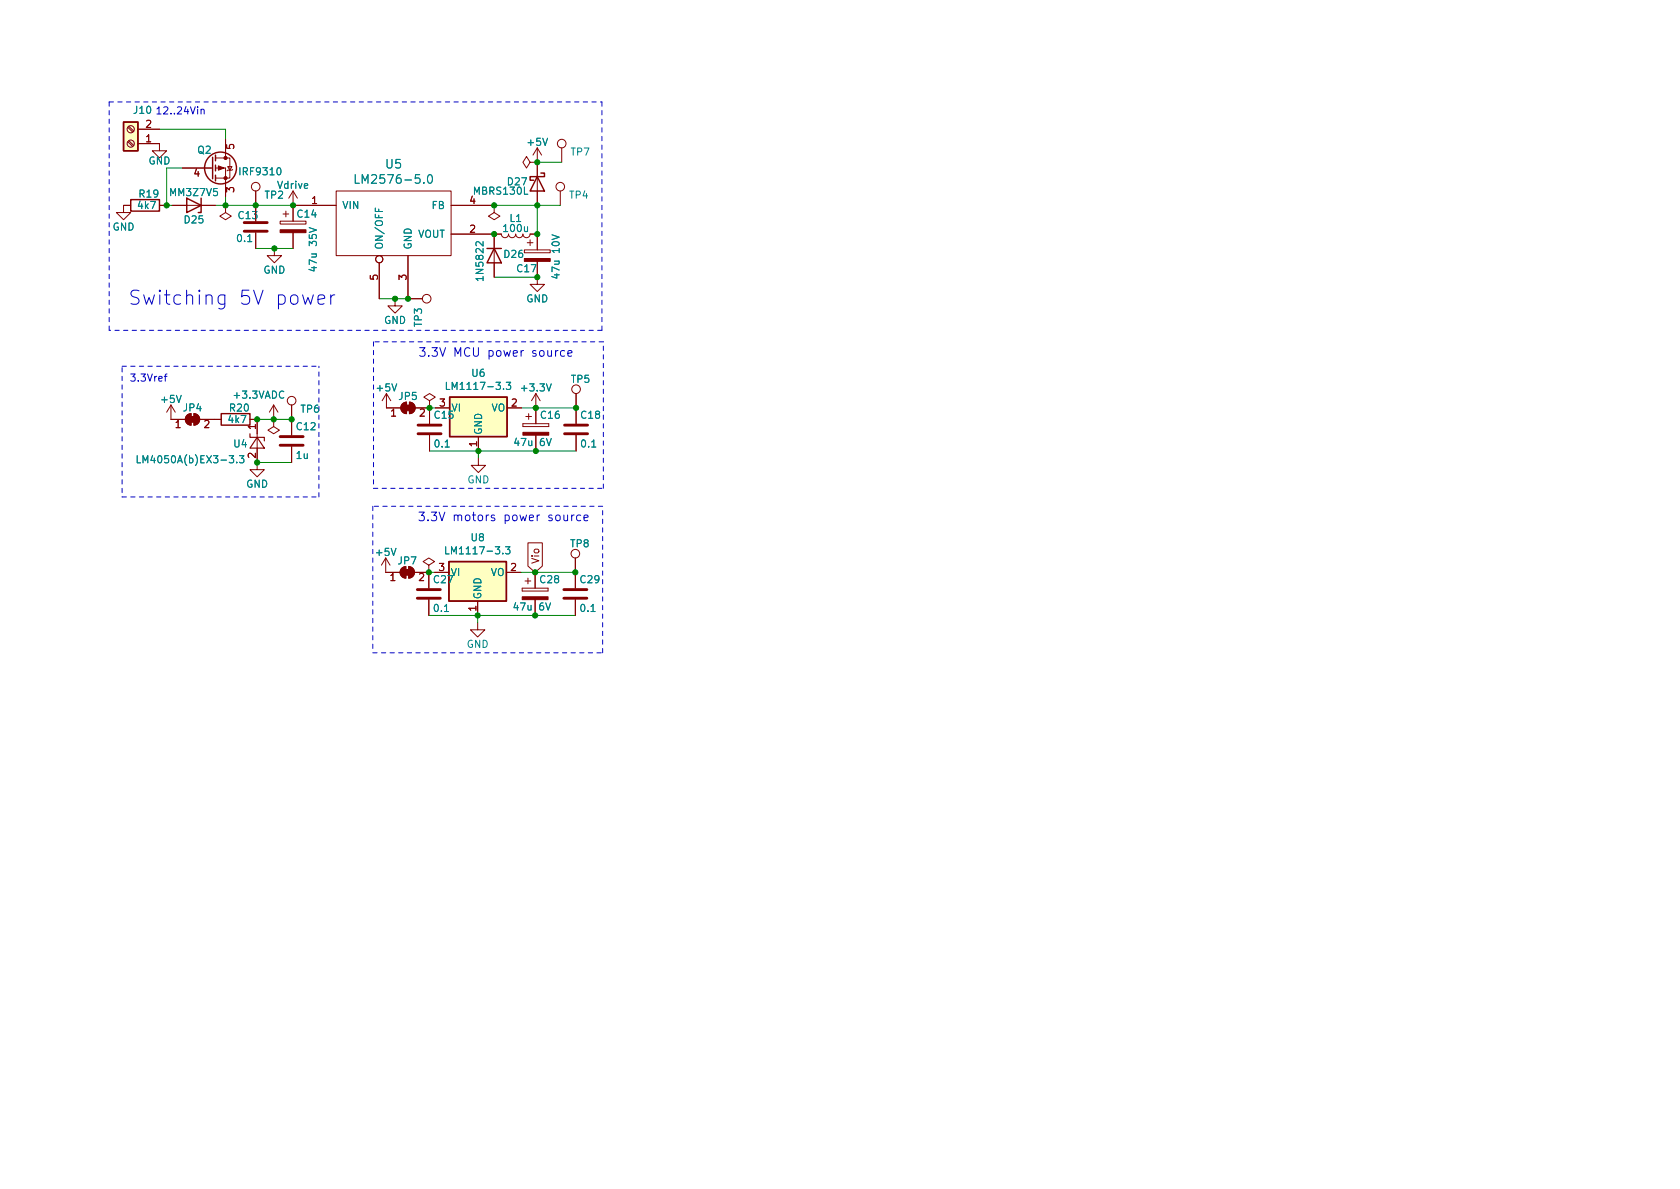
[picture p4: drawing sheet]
<svg xmlns="http://www.w3.org/2000/svg" width="297mm" height="210mm" viewBox="0 0 297 210" stroke-linecap="round" stroke-linejoin="round" font-family="sans-serif">
<g fill="none" stroke="#840000" stroke-width=".18">
<path d="M22.6 22.5l.9 .9M22.6 25.1l.9 .8M22.8 22.3l.8 .9M22.8 24.9l.8 .8M23.1 36.3h-1.3v1.3h1.3l-1.3 1.3-1.2-1.3h1.2M24.4 25.4h3.8v1.3h1.3l-1.3 1.2-1.3-1.2h1.3M24.4 22.9h3.8M28.2 36.3h1.3M30.5 36.3h7.6M32.3 29.7h5M37.4 29.7h.2M38.1 29.7h1.8v5.1"/>
<path d="M38.1 27.9h1.8M39.9 27.9h.7v3.6h-2.5M39.9 36.3v1.3l1 .6-1 .7-1-.7 1-.6M39.9 36.3h.1M39.9 24.6v3.3M40.3 29.5h.7l-.4 .6zM41.1 30l-.1 .1h-.7l-.2 .1M45.2 33.8v5.3M49.5 39.1h4.6v.5h-4.6zM50 37.8h1.1M50.5 37.3v1M51.8 36.3h7.6"/>
<path d="M51.8 33.8l-.7 1.2M51.8 33.8v5.3M51.8 33.8l.8 1.2M59.4 33.8h20.4v11.4h-20.4zM79.8 36.3h7.6M87.4 36.3v1.3l1 .6-1 .7-1-.7 1-.6M87.4 36.3h.1M93.7 28.7l-.6-1-.6 1 .6 1 .6-1h1.3M95 28.7h.1M95 26.2l-.8 1.2M95 26.2v10.1M95 26.2l.8 1.2"/>
<path d="M99.1 33.8v2.5M99.3 26.2v2.5M45.2 41.1v2.8M48.5 43.9v1.3h1.3l-1.3 1.3-1.3-1.3h1.3M51.8 41.1v2.8M67.1 46.5v6.3M69.8 52.8v1.3h1.3l-1.3 1.3-1.2-1.3h1.2M72.1 45.2v7.6h2.6M79.8 41.4h8.8a.64 .64 0 0 0 .7 .6 .64 .64 0 0 0 .6-.6 .64 .64 0 0 0 .7 .6 .64 .64 0 0 0 .6-.6 .64 .64 0 0 0 .6 .6 .64 .64 0 0 0 .7-.6 .64 .64 0 0 0 .6 .6 .64 .64 0 0 0 .6-.6h1.3v2.8M87.4 41.4v7.6M92.7 44.2h4.6v.5h-4.6zM93.2 42.9h1"/>
<path d="M93.7 42.4v1M95 46.2v4.1h1.3l-1.3 1.3-1.3-1.3h1.3M30.2 71.6v2.6h2.6M30.2 71.6l-.7 1.3M30.2 71.6l.8 1.3M33.1 73.4l.7-.3v2.1a1.02 1.02 0 0 1-1-.6 1.02 1.02 0 0 1 .3-1.2zM34.3 73.1a1.02 1.02 0 0 1 1 1.1 1.02 1.02 0 0 1-1 1zM35.3 74.2h3.8M44.2 74.2h1.3v8.9h1.2l-1.2 1.2-1.3-1.2h1.3M48.4 74.2v1.2l1 .7-1 .6-1-.6 1-.7M48.4 74.2h.1M48.4 71.6l.7 1.3"/>
<path d="M48.4 71.6v2.6M48.4 71.6l-.8 1.3M51.6 71.6v5.4M51.6 79v2.8M68.3 69.6v2.5h2.6M68.3 69.6l-.7 1.3M68.3 69.6l.8 1.3M71.2 71.4l.7-.3v2a1.02 1.02 0 0 1-1-.6 1.02 1.02 0 0 1 .3-1.1zM72.4 71.1a1.02 1.02 0 0 1 1 1 1.02 1.02 0 0 1-1 1zM73.4 72.1h2.5M75.9 70.9l1.1-.7-1.1-.6-1 .6 1 .7v1.2M75.9 72.1h.1"/>
<path d="M75.9 72.1v2.8M75.9 77v2.8M84.6 77.2v2.6M89.7 72.1h2.5M92.5 74.9v.5zM92.5 75.4h4.5zM92.5 74.9h4.5zM93 73.7h1M93.5 73.1v1.1M94.7 69.6l-.7 1.3M94.7 69.6v5.3M94.7 77v2.8"/>
<path d="M94.7 69.6l.8 1.3M97 74.9v.5zM101.9 69.6v5.3M101.9 77v2.8M68.2 98.7v2.5h2.5M68.2 98.7l-.8 1.2M68.2 98.7l.8 1.2M75.8 99.9l1-.6-1-.6-1 .6 1 .6v1.3M84.6 81v1.3h1.3l-1.3 1.3-1.3-1.3h1.3M93.3 96h2.6v4.1l-1.3 1.1-1.3-1.1zM101.7 98.7v5.3M71 100.5l.8-.3v2a1.02 1.02 0 0 1-1-.6 1.02 1.02 0 0 1 .2-1.1z"/>
<path d="M72.3 100.2a1.02 1.02 0 0 1 1 1 1.02 1.02 0 0 1-1 1zM73.3 101.2h2.5M75.8 101.2h.1M75.8 101.2v2.8M75.8 106v2.8M84.5 110.1v1.3h1.2l-1.2 1.2-1.3-1.2h1.3M84.5 106.3v2.5M89.5 101.2h2.6M92.3 104v.5zM92.3 104.5h4.6zM92.3 104h4.6zM92.8 102.7h1.1"/>
<path d="M93.3 102.2v1M94.6 101.2v2.8M94.6 106v2.8M96.9 104v.5zM101.7 106v2.8"/>
<circle cx="23.1" cy="25.4" r=".63"/>
<circle cx="23.1" cy="22.9" r=".63"/>
<circle cx="45.2" cy="33" r=".76"/>
<circle cx="99.1" cy="33" r=".76"/>
<circle cx="99.3" cy="25.4" r=".76"/>
<circle cx="67.1" cy="45.8" r=".63"/>
<circle cx="75.4" cy="52.8" r=".76"/>
<circle cx="51.6" cy="70.9" r=".76"/>
<circle cx="101.9" cy="68.8" r=".76"/>
<circle cx="101.7" cy="97.9" r=".76"/>
</g>
<g fill="#840000" stroke="#840000" stroke-width=".18">
<path d="M92.3 105.5h4.6v.5h-4.6z"/>
<path d="M71.5 100.7h1v1h-1z"/>
<path d="M71 100.5l.8-.3v2a1.02 1.02 0 0 1-1-.6 1.02 1.02 0 0 1 .2-1.1z"/>
<path d="M72.3 100.2a1.02 1.02 0 0 1 1 1 1.02 1.02 0 0 1-1 1z"/>
<path d="M92.5 76.4h4.5v.6h-4.5z"/>
<path d="M38.6 29.3l1 .4-1 .4z"/>
<path d="M49.5 40.6h4.6v.5h-4.6z"/>
<path d="M92.7 45.7h4.6v.5h-4.6z"/>
<path d="M71.6 71.6h1v1h-1z"/>
<path d="M71.2 71.4l.7-.3v2a1.02 1.02 0 0 1-1-.6 1.02 1.02 0 0 1 .3-1.1z"/>
<path d="M72.4 71.1a1.02 1.02 0 0 1 1 1 1.02 1.02 0 0 1-1 1z"/>
<path d="M33.5 73.7h1v1h-1z"/>
<path d="M33.1 73.4l.7-.3v2.1a1.02 1.02 0 0 1-1-.6 1.02 1.02 0 0 1 .3-1.2z"/>
<path d="M34.3 73.1a1.02 1.02 0 0 1 1 1.1 1.02 1.02 0 0 1-1 1z"/>
<circle cx="39.9" cy="31.5" r=".28"/>
<circle cx="39.9" cy="27.9" r=".28"/>
</g>
<path d="M43.2 39.4h4M43.2 40.9h4M49.5 78.7h4.1M49.5 77.2h4.1M73.9 76.7h4.1M73.9 75.2h4.1M99.8 76.7h4.1M99.8 75.2h4.1M73.8 105.8h4.1M73.8 104.3h4.1M99.7 105.8h4.1M99.7 104.3h4.1" fill="none" stroke="#840000" stroke-width=".51"/>
<path d="M44.2 76.7v.6h2.5v.7M45.5 77.3l1.2 1.9h-2.5z" fill="none" stroke="#840000" stroke-width=".2"/>
<path d="M62.8 30.9v1.5h.7M66.4 36.8v.6h1.2M75.7 31l.2-.1a.83 .83 0 0 1 .6 .6 .83 .83 0 0 1-.3 .8l-.1 .1a.82 .82 0 0 1-.4-1.4zM54.7 40.3l1.2 .4-1.2 .4M97.6 41.5l1.3 .4-1.3 .5M78.9 67.6v1.3h.6M89.5 67.6h.8l-.4 .5 .3 .1v.5l-.1 .2-.6-.2M24.3 80.6v1.2h.6M42.3 80.6h.8l-.4 .5 .4 .1v.5l-.2 .1-.6-.1M78.8 96.7v1.3h.6M89.4 96.7h.8l-.5 .5 .4 .1v.5l-.2 .2-.5-.2" fill="none" stroke="#008484" stroke-width=".18"/>
<g fill="none" stroke="#840000" stroke-width=".25">
<path d="M21.8 21.6h2.6v5.1h-2.6zM23.1 35.3h5.1v2h-5.1zM33 35l2.6 1.3-2.6 1.3zM35.6 35v2.6h-.5M37.6 27.8v3.8M38.1 27.4v1M38.1 29.2v1M38.1 31v1M95 31.2l1.3 2.6h-2.6zM95.6 30.6h.7v.6h-2.6v.7h.7M86.1 43.9h2.5M87.4 43.9l1.2 2.6h-2.5z"/>
<path d="M39.1 73.1h5.1v2.1h-5.1zM79.5 70.2h10.2v7h-10.2zM79.4 99.3h10.1v7h-10.1z"/>
<circle cx="39" cy="29.7" r="2.82"/>
</g>
<g fill="#ffffc2" stroke="#ffffc2" stroke-width=".18">
<path d="M21.8 21.6h2.6v5.1h-2.6z"/>
<path d="M79.4 99.3h10.1v7h-10.1z"/>
<path d="M79.5 70.2h10.2v7h-10.2z"/>
</g>
<g fill="none" stroke="#0000c2" stroke-width=".18">
<path d="M35.6 19.4l.1-.1 .3 .1 .1 .8M35.6 19.3v.9M53.5 52.1l.5 1.7 .4-1.2 .5 1.2 .5-1.7M56.2 53l1.2-.3-.1-.4-.7-.2-.4 .4v.9l.1 .3 .3 .1 .7-.1M58.5 52.1v1.7M59.2 52.1a.64 .64 0 0 0-.7 .5M29 66.6h.5M29.5 66.1l-.3 .2v1.1M98.2 62v1M98.7 62l-.3 .1-.2 .2M99.8 62.1l-.4-.1-.3 .3v.4l.1 .2h.6M100.4 62.5l.7-.2v-.2l-.5-.1-.2 .2 .1 .7h.6"/>
<path d="M99.7 91.1l.1 .9 .3 .1 .3-.2M100.4 91.1v1M101.1 91.1v1M101.5 91.1h-.3l-.1 .3M102.7 91.1h-.5l-.3 .3v.4l.2 .2h.6M103.3 91.6l.7-.2-.1-.3h-.4l-.2 .2v.7h.6"/>
</g>
<g fill="none" stroke="#0000c2" stroke-width=".18" stroke-dasharray=".8 .8">
<path d="M19.3 18h87.1M106.4 18v40.4M19.3 58.4v-40.4M106.4 58.4h-87.1M21.6 64.8h34.8M21.6 65v22.9M66 60.4v26M106.7 60.4h-40.7M21.6 87.9h34.8M56.4 87.9v-23.1M65.9 89.5v25.9M66 86.4h40.7"/>
<path d="M106.6 89.5h-40.7M106.7 86.4v-26M65.9 115.4h40.7M106.6 115.4v-25.9"/>
</g>
<g fill="none" stroke="#008400" stroke-width=".18">
<path d="M28.2 22.9h11.7v1.7M32.3 29.7h-2.8v6.6h1M38.1 36.3h13.8M39.9 34.8v1.5M87.4 36.3h11.7M95 36.3v5.1M95 28.7h4.3M45.2 43.9h6.6M67.1 52.8h5M87.4 49h7.6M45.5 74.2h6.1M75.9 79.8h26"/>
<path d="M75.9 72.1h1.1M84.6 79.8v1.2M92.2 72.1h9.7M45.5 81.8h6.1M75.8 101.2h1M75.8 108.8h25.9M84.5 108.8v1.3M92.1 101.2h9.6"/>
</g>
<g fill="#008400" stroke="#008400" stroke-width=".18">
<circle cx="95" cy="49" r=".46"/>
<circle cx="72.1" cy="52.8" r=".46"/>
<circle cx="69.8" cy="52.8" r=".46"/>
<circle cx="87.4" cy="41.4" r=".46"/>
<circle cx="95" cy="41.4" r=".46"/>
<circle cx="87.4" cy="36.3" r=".46"/>
<circle cx="95" cy="36.3" r=".46"/>
<circle cx="95" cy="28.7" r=".46"/>
<circle cx="101.7" cy="101.2" r=".46"/>
<circle cx="84.5" cy="108.8" r=".46"/>
<circle cx="75.8" cy="101.2" r=".46"/>
<circle cx="94.6" cy="108.8" r=".46"/>
<circle cx="94.6" cy="101.2" r=".46"/>
<circle cx="51.8" cy="36.3" r=".46"/>
<circle cx="39.9" cy="36.3" r=".46"/>
<circle cx="29.5" cy="36.3" r=".46"/>
<circle cx="45.5" cy="81.8" r=".46"/>
<circle cx="45.2" cy="36.3" r=".46"/>
<circle cx="48.5" cy="43.9" r=".46"/>
<circle cx="75.9" cy="72.1" r=".46"/>
<circle cx="84.6" cy="79.8" r=".46"/>
<circle cx="94.7" cy="72.1" r=".46"/>
<circle cx="101.9" cy="72.1" r=".46"/>
<circle cx="94.7" cy="79.8" r=".46"/>
<circle cx="48.4" cy="74.2" r=".46"/>
<circle cx="51.6" cy="74.2" r=".46"/>
<circle cx="45.5" cy="74.2" r=".46"/>
</g>
<text font-size="3.5" fill="#0000c2" x="22.6" y="53.9">Switching 5V power</text>
<g font-size="2.1" fill="#008484">
<text x="68.2" y="29.8">U5</text>
<text x="63.9" y="32.5">LM2576-5.0</text>
</g>
<g font-size="2.1" fill="#0000c2">
<text x="73.9" y="63.1">3.3V MCU power source</text>
<text x="73.8" y="92.2">3.3V motors power source</text>
</g>
<g font-size="1.8" fill="#008484">
<text x="23.7" y="20.1">J10</text>
<text x="26.2" y="29.1">GND</text>
<text x="35" y="27.2">Q2</text>
<text x="93.4" y="25.8">+5V</text>
<text x="101" y="27.5">TP7</text>
<text x="24.7" y="34.9">R19</text>
<text x="30.2" y="34.7">MM3Z7V5</text>
<text x="42.6" y="31">IRF9310</text>
<text x="46.9" y="35.1">TP2</text>
<text x="49.1" y="33.4">Vdrive</text>
<text x="83.9" y="34.4">MBRS130L</text>
<text x="89.8" y="32.8">D27</text>
<text x="100.7" y="35.1">TP4</text>
<text x="19.9" y="40.8">GND</text>
<text x="24.5" y="37">4k7</text>
<text x="32.7" y="39.5">D25</text>
<text x="42.2" y="38.7">C13</text>
<text x="52.6" y="38.5">C14</text>
<text x="60.5" y="37">VIN</text>
<text x="76.4" y="37">FB</text>
<text x="89.2" y="41">100u</text>
<text x="90.2" y="39.2">L1</text>
<text x="42" y="42.8">0.1</text>
<text x="56" y="47.5" transform="rotate(-90 56 47.5)">47u 35V</text>
<text x="67.7" y="44.2" transform="rotate(-90 67.7 44.2)">ON/OFF</text>
<text x="72.8" y="44.2" transform="rotate(-90 72.8 44.2)">GND</text>
<text x="73.8" y="42">VOUT</text>
<text x="89.2" y="45.6">D26</text>
<text x="46.5" y="48.4">GND</text>
<text x="85.5" y="49.3" transform="rotate(-90 85.5 49.3)">1N5822</text>
<text x="91.5" y="48.1">C17</text>
<text x="93" y="53.5">GND</text>
<text x="98.9" y="48.8" transform="rotate(-90 98.9 48.8)">47u 10V</text>
<text x="67.9" y="57.3">GND</text>
<text x="74.6" y="57.7" transform="rotate(-90 74.6 57.7)">TP3</text>
<text x="28.6" y="71.2">+5V</text>
<text x="41.5" y="70.5">+3.3VADC</text>
<text x="66.7" y="69.2">+5V</text>
<text x="70.6" y="70.7">JP5</text>
<text x="79.8" y="68.9">LM1117-3.3</text>
<text x="83.5" y="66.6">U6</text>
<text x="92.4" y="69.2">+3.3V</text>
<text x="101" y="67.7">TP5</text>
<text x="32.5" y="72.7">JP4</text>
<text x="40.5" y="74.8">4k7</text>
<text x="40.7" y="72.8">R20</text>
<text x="52.5" y="76.1">C12</text>
<text x="53.2" y="73">TP6</text>
<text x="79.8" y="72.8">VI</text>
<text x="85.2" y="77" transform="rotate(-90 85.2 77)">GND</text>
<text x="86.9" y="72.8">VO</text>
<text x="95.7" y="74">C16</text>
<text x="102.8" y="74">C18</text>
<text x="25.5" y="81.9">LM4050A(b)EX3-3.3</text>
<text x="41.4" y="79.1">U4</text>
<text x="52.4" y="81.1">1u</text>
<text x="76.9" y="79.1">0.1</text>
<text x="91.3" y="78.9">47u 6V</text>
<text x="102.9" y="79.1">0.1</text>
<text x="43.5" y="86.2">GND</text>
<text x="82.6" y="85.5">GND</text>
<text x="83.3" y="95.7">U8</text>
<text x="66.6" y="98.3">+5V</text>
<text x="70.4" y="99.8">JP7</text>
<text x="79.6" y="101.8">VI</text>
<text x="79.7" y="98">LM1117-3.3</text>
<text x="86.7" y="101.8">VO</text>
<text x="100.9" y="96.8">TP8</text>
<text x="76.8" y="103.1">C27</text>
<text x="85.1" y="106" transform="rotate(-90 85.1 106)">GND</text>
<text x="91.2" y="107.9">47u 6V</text>
<text x="95.6" y="103.1">C28</text>
<text x="102.7" y="103.1">C29</text>
<text x="76.8" y="108.2">0.1</text>
<text x="102.7" y="108.2">0.1</text>
<text x="82.5" y="114.5">GND</text>
</g>
<g font-size="1.8" fill="#840000">
<text x="25.8" y="22.6">2</text>
<text x="25.8" y="25.1">1</text>
<text x="41.4" y="26.4" transform="rotate(-90 41.4 26.4)">5</text>
<text x="34.3" y="31.2">4</text>
<text x="41.4" y="34" transform="rotate(-90 41.4 34)">3</text>
<text x="55.1" y="36.1">1</text>
<text x="83.1" y="41.1">2</text>
<text x="83.1" y="36.1">4</text>
<text x="66.8" y="49.5" transform="rotate(-90 66.8 49.5)">5</text>
<text x="71.9" y="49.5" transform="rotate(-90 71.9 49.5)">3</text>
<text x="77.7" y="71.9">3</text>
<text x="90.4" y="71.9">2</text>
<text x="31" y="75.7">1</text>
<text x="36.1" y="75.7">2</text>
<text x="45.2" y="75.9" transform="rotate(-90 45.2 75.9)">1</text>
<text x="69.1" y="73.7">1</text>
<text x="74.2" y="73.7">2</text>
<text x="76.9" y="74">C15</text>
<text x="45.2" y="81" transform="rotate(-90 45.2 81)">2</text>
<text x="84.3" y="79" transform="rotate(-90 84.3 79)">1</text>
<text x="77.6" y="101">3</text>
<text x="90.3" y="101">2</text>
<text x="95.3" y="99.8" transform="rotate(-90 95.3 99.8)">Vio</text>
<text x="69" y="102.7">1</text>
<text x="74.1" y="102.7">2</text>
<text x="84.2" y="108.1" transform="rotate(-90 84.2 108.1)">1</text>
</g>
<g font-size="1.8" fill="#0000c2">
<text x="27.4" y="20.2">12..24Vin</text>
<text x="22.9" y="67.5">3.3Vref</text>
</g>
</svg>
